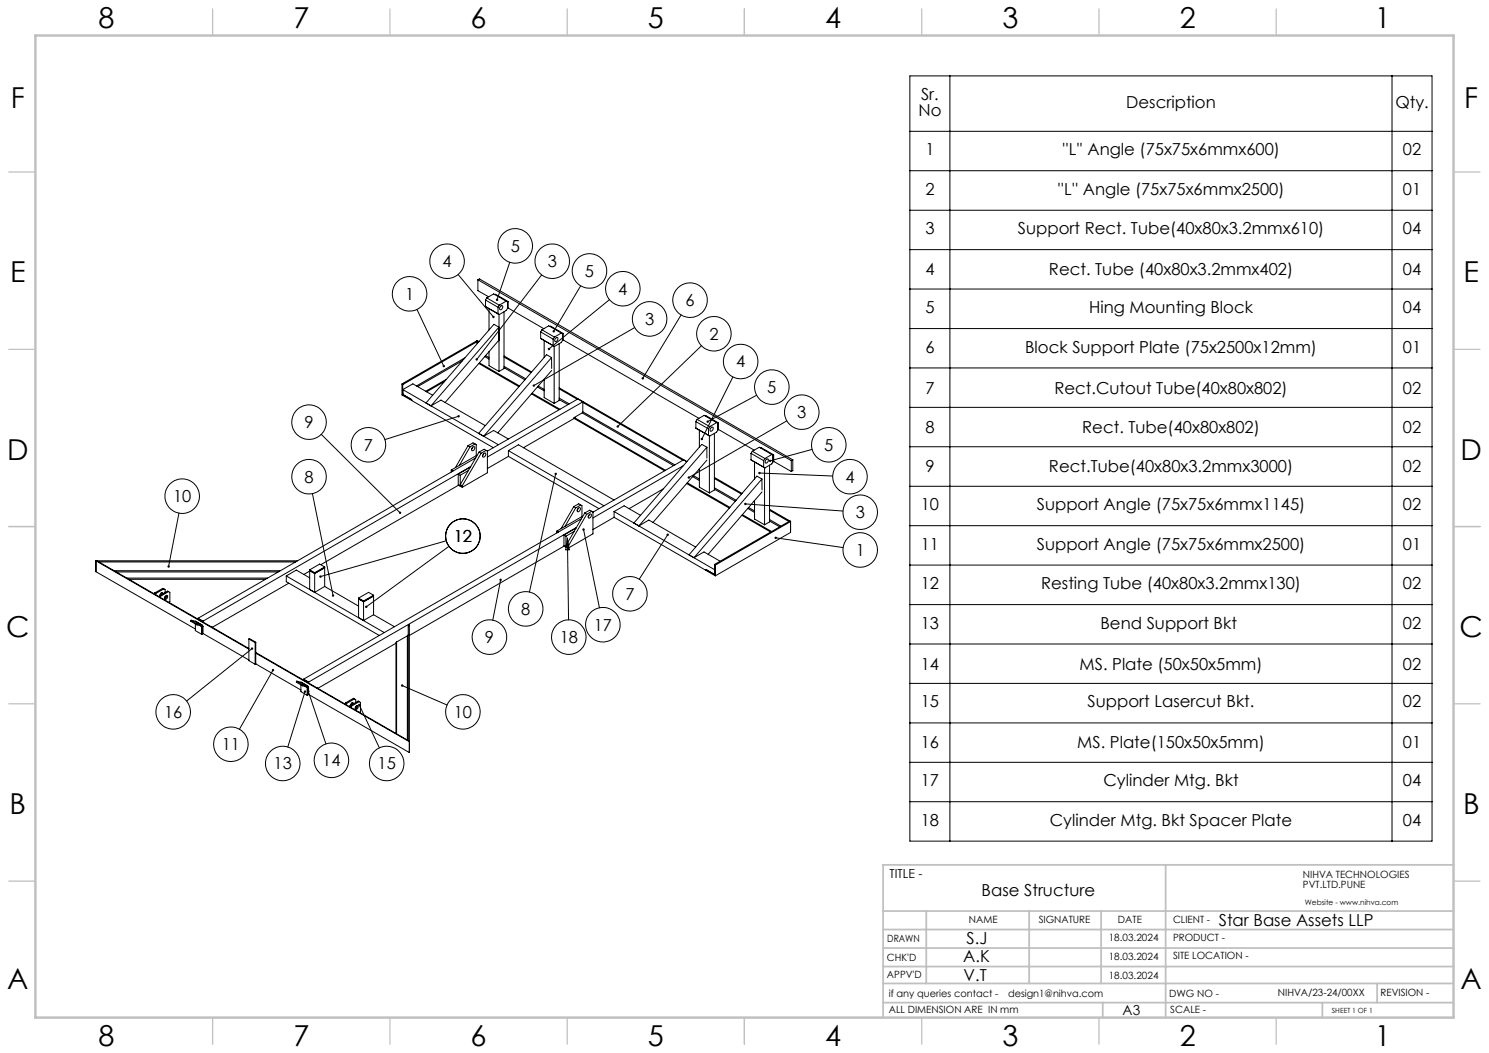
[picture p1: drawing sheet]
<svg xmlns="http://www.w3.org/2000/svg" width="420mm" height="297mm" viewBox="0 0 420 297" stroke-linecap="round" stroke-linejoin="round" font-family="sans-serif">
<g fill="none" stroke="#000" stroke-width=".28">
<path d="M256.6 21.4h147.3v215.8h-147.3zM256.6 37h147.3M267.9 21.4v215.8M392.6 21.4v215.8M256.6 48.2h147.3M256.6 59.3h147.3M129.2 77.4l10 12M134.8 78.9l.4-.2 88.4 51M134.8 78.9l88.4 51M134.8 78.9v3.1l3 1.7M143.8 74l-3.6 10.6M152.8 77.5l-18.3 23.9"/>
<path d="M256.6 70.4h147.3M117.6 87.3l7.6 16M134.6 96.1v.2M134.6 96.1l-21.2 12.2M134.6 96.1l.5 .2M134.6 96.3l-21 12.2M134.6 96.3v.6M134.6 96.3l.3 .2M136.9 84.6l3.6 2.1M136.9 86.5l3.6 2M136.9 84.6v1.9M136.9 86.5l3.9 2.2"/>
<path d="M137.3 84l3.5 2.1M137.3 84l-.4 .6M137.3 84l1.9-1.1 3.6 2M137.9 87v6.1M137.9 99.2v3.9l2.9 1.7M139.6 83.1l.2-.1 3.5 2.1M140.5 88.5l.3 .2M140.5 86.7v1.8M140.7 92.3l-19.1 22.2M140.7 92.3l.1 3.6-15.2 17.6M140.7 92.3l-1.4-.8-19.1 22.2 1.4 .8M140.8 88.7v16.1"/>
<path d="M140.8 86.1l-.3 .6M141.2 86.4a.41 .41 0 0 1 .7 0 .41 .41 0 0 1-.3 .6 .4 .4 0 0 1-.6 .3 .4 .4 0 0 1 0-.7zM142.2 87.9v16.1l-1.4 .8M142.8 84.9l-2 1.2M142.8 84.9l.4 .3M143.2 85.2v1.8M143.2 87l-.4 .6-2 1.1M143.3 86.9l10.1 5.8M143.3 85.1l-.1 .1M143.3 85.1v1.8M143.3 86.9l-.1 .1M152.5 93.6l3.5 2.1"/>
<path d="M152.5 95.5l3.9 2.2M152.5 93.6v1.9M152.5 95.5l.4 .2M152.9 93l3.5 2.1M152.9 93l1.9-1.1 3.5 2M152.9 93l-.4 .6M153.5 96v4.9M155.2 92.1l.1-.1 3.6 2M156 95.7v1.8l.4 .2M156.3 97.6v16.2M156.4 95.1l-.4 .6M156.8 95.4a.39 .39 0 0 1 .6-.1 .39 .39 0 0 1-.1 .6 .45 .45 0 0 1-.7 .4 .45 .45 0 0 1 0-.8z"/>
<path d="M157.7 96.9v16.1l-1.4 .8M158.3 93.9l-1.9 1.2M158.3 93.9l.4 .3M158.7 94.2v1.8M158.7 96l-.4 .6-1.9 1.1M158.9 95.9l38.3 22.1M158.9 94l-.2 .2M158.9 94v1.9M158.9 95.9l-.2 .1M163.8 80.6l-7.6 12.8M171.9 84.5l-17.1 13.9M179 92.4l-28.4 16.4"/>
<path d="M192.1 88.8l-10.8 17.9M197.9 97.5l-23.7 22.8M256.6 81.5h147.3M256.6 92.7h147.3M113.6 108.5l-.2-.2v3.1l2.7 1.6v-.3M113.6 111.1l.2 .3 2.3 1.3M113.6 108.5v2.8l2.5 1.4M113.6 111.1h.1M116.1 112.7v.3l23.1 13.3M121.6 114.5l2.8-1.6 12.5 7.1M122 111.5l-5.5-3.2-2.9 1.6 27 15.5M125.4 107.6l-5.1 2.9"/>
<path d="M125.9 107l-5.8 3.3M129.4 117.4l-20.9 6.6M130.4 101.8l-12.6 7.2M131.1 101l-13.6 7.9M135 102.5l11.4 6.6M135.2 102.3l11.3 6.6M136.7 100.6l1.2 .7M136.9 100.3l1 .6M142.2 100.7l7.6 4.4M142.2 100.4l7.8 4.5M142.2 103.3l6.1 3.6M142.2 103.7l5.9 3.4"/>
<path d="M149.9 111.1l7.8 4.5M150.1 110.9l7.8 4.5M151.6 109.1l1.9 1.1M151.8 108.9l1.7 1M153.3 107.1l.2 .1M153.5 107v5.1l2.8 1.7M155.6 100.9l-19.2 22.1M155.6 100.9v3M155.6 100.9l-1.4-.9-19.2 22.2 1.4 .8M155.6 104.5l-15.2 17.6M157.7 109.4l36 20.8M157.7 109.7l5.1 2.9"/>
<path d="M157.7 112.3l2.8 1.6M157.7 112.7l2.5 1.4M161.9 118l25.6 14.8M161.9 117.8h.1M161.9 117.8l2.3-1.4 25.8 14.9M161.9 118l-14.3 8.3M162 117.8l25.7 14.8M164.4 113.3l-1.4-.8-25.5 14.7M164.4 113.3l-26.9 15.6M164.4 113.3v2.9l26 14.9M164.4 113.5l28.2 16.3M196.3 118.9l3.5 2.1"/>
<path d="M196.3 118.9v1.9M196.6 118.3l3.6 2M196.6 118.3l-.3 .6M196.6 118.3l2-1.1 3.5 2M199 117.4l.1-.1 3.6 2M202.1 119.2l-1.9 1.1M202.1 119.2l.4 .2M202.5 119.4v1.8M202.7 119.3l-.2 .1M202.7 119.3v1.8M206.7 106.3l-8.7 17.5M213.4 111.5l-13.8 7.4"/>
<path d="M221.9 118.7l-27.6 16M256.6 103.8h147.3M256.6 114.9h147.3M88.1 139.2l5.8 28.8M90.6 122.5l22.3 22.1M127.3 132.6l.5 .3M127.3 132.6v.5M129.3 133.7l.5 .4M129.3 133.7v3.1l.5 .3M129.4 136.8l-38.9 22.5M129.8 134.1v3M129.8 137.1l.6 .3"/>
<path d="M130.4 137v.4M132 125.7l-3.6 6.2M132 125.7l.6 .3M132.1 132.7l-2.3 1.4M132.6 126l-3 5.3M132.7 131.8l-3.4 1.9M132.8 131.6l-75.5 43.6M133.2 126.3a.43 .43 0 0 1 .7-.2 .43 .43 0 0 1-.1 .7 .43 .43 0 0 1-.7 .3 .43 .43 0 0 1 .1-.7zM133.3 126.1l-.3 .6M134 125.2l-1.4 .8M134 125.2l.3 .2v3.1M134 125.2l-.6-.3-1.4 .8"/>
<path d="M134.2 129.1l-78.3 45.3M134.3 128.5l.2 .1M134.3 128.5l-7 4.1M135.1 127.5l-5.3 9.2 .6 .3M135.1 127.5l.6 .3M135.7 127.8l-5.3 9.2M136.4 128a.41 .41 0 0 1 .7-.1 .41 .41 0 0 1-.2 .6 .43 .43 0 0 1-.7 .4 .43 .43 0 0 1 .1-.7zM136.4 123l2.8-1.6 4.2 2.4M136.5 127.9l-.4 .6M137.1 127l-1.4 .8M137.1 127l.4 .2M137.1 127l-.5-.3-1.5 .8"/>
<path d="M137.5 127.2v6.1l-7.1 4.1M143.4 127.1l2.8-1.7 27 15.6M143.4 127.1l27 15.6M143.4 128.7l25.5 14.8M143.4 127.1v1.6M143.4 128.7l-5.9 3.4M156.7 133.7l-7.4 33.3M187.1 137.9l-9.7 5.6M192.7 131.4l-25.4 14.7M193.7 136.4l12 6.9M193.7 130.2l-.9-.5-25.5 14.8M193.9 136.2l12 6.9"/>
<path d="M195.4 134.4l1.9 1.1M195.6 134.2l1.7 .9M196.3 120.8l3.5 2M196.3 120.8l3.9 2.2M197.1 132.4l.2 .1M197.3 121.3v4.8M197.3 132.2v5.2l2.8 1.6M199.4 126.1l-1.5-.8-19.1 22.2 1.4 .8M199.4 126.1l-19.2 22.2M199.4 126.1v3.1M199.4 129.8l-15.2 17.6M199.8 122.8l.4 .2"/>
<path d="M199.8 121v1.8M200.1 122.9v16.1M200.2 120.3l-.4 .7M200.6 120.6a.39 .39 0 0 1 .6 0 .39 .39 0 0 1-.2 .6 .45 .45 0 0 1-.7 .4 .45 .45 0 0 1 .1-.8zM201.5 134.7l7.8 4.5M201.5 122.2v16l-1.4 .8M201.5 135l7.7 4.4M201.5 137.6l6.1 3.5M201.5 138l5.9 3.4M202.5 121.2l-.4 .7-1.9 1.1M202.7 121.1l10 5.9M202.7 121.1l-.2 .1"/>
<path d="M211.8 127.9l3.6 2M211.8 129.7l4 2.3M211.8 127.9v1.8M211.8 129.7l.4 .2M212.2 127.3l2-1.2 3.5 2.1M212.2 127.3l3.6 2M212.2 127.3l-.4 .6M212.8 130.3v4.8M214.2 133.4l20.7 .9M214.5 126.4l.2-.1 3.5 2M214.9 135.1l-1.4-.8-19.2 22.2 1.5 .8M214.9 135.1l-19.1 22.2"/>
<path d="M214.9 135.1v3.1M214.9 138.7l-15.2 17.6M215.4 129.9v1.9l.4 .2M215.7 131.9v16.1M215.8 129.3l-.4 .6M216 129.7a.41 .41 0 0 1 .7-.2 .41 .41 0 0 1-.1 .7 .45 .45 0 0 1-.7 .4 .45 .45 0 0 1 .1-.8zM217.1 131.2v16l-1.4 .8M217.7 128.2l-1.9 1.1M217.7 128.2l.4 .2M218.1 128.4v1.8M218.1 130.2l-.4 .6-1.9 1.2M218.2 130.1l5 2.9"/>
<path d="M218.2 128.3l-.1 .1M218.2 128.3v1.8M218.2 130.1l-.1 .1M223.2 129.9v3.1M223.6 129.7l-.4 .2M223.6 129.7v3l-.4 .3M229.1 126.7l-11.9 3.3M256.6 126h147.3M256.6 137.2h147.3M27.1 158.2l.6 .2 42.5 24.5M27.1 158.2h56.8M27.1 158.2v3.1l28 16.1"/>
<path d="M27.1 158.2l43.1 24.9M27.9 158.5h55.5M50.5 144.7l-2.9 15.1M91.6 159.9l-2.8 1.6M91.6 159.9v5.5M91.6 159.9l-1.4-.8-2.9 1.6M125.9 152.5l-35.5 10.1M126.6 154.1l-23.3 17.1M157.1 149.8l.5 .3M157.1 149.8v.5M159.1 154l-43.6 25.2M159.6 151.2l-.5-.3v3.1l.5 .3"/>
<path d="M159.6 151.2v3.1M159.6 154.3l.6 .4M160.1 151.8l.3 23M160.1 151.8l.5 3.3h-1zM160.2 154.2v.5M161.8 142.9l-3.5 6.2M161.8 142.9l.6 .4M161.9 149.9l-2.3 1.3M162.4 143.3l-3 5.1M162.6 148.8l-75.5 43.6M163.1 143.4a.41 .41 0 0 1 .6-.1 .41 .41 0 0 1-.1 .7 .45 .45 0 0 1-.8 .2 .45 .45 0 0 1 .2-.7zM163.1 143.3l-.3 .6"/>
<path d="M163.8 142.4l-1.4 .9M163.8 142.4l.3 .2v3.1M163.8 142.4l-.6-.3-1.4 .8M164 146.3l-78.3 45.3M164.1 145.7l.2 .1M164.1 145.7l-7 4.1M164.6 149.4l4.5 22M164.9 144.7l-5.3 9.2 .6 .3M164.9 144.7l.6 .4M165.5 145.1l-5.3 9.1M166.3 145.1l.1-.1a.59 .59 0 0 1 .4 .7 .59 .59 0 0 1-.6 .5l-.3-.5zM166.3 145.1l-.4 .6"/>
<path d="M166.9 144.2l.4 .2v6.2l-7.1 4.1M166.9 144.2l-1.4 .9M166.9 144.2l-.6-.3-1.4 .8M173.2 144.3l2.8-1.6 4.7 2.6M173.2 144.3l28.4 16.4M173.2 144.3v1.6M173.2 145.9l25.9 15M173.2 145.9l-5.9 3.5M180.2 148.3l2.8-1.6 13.2 7.6M188.3 150.8l-8 12.6M195.8 157.3l2.8-1.6 4.5 2.6M201.8 159.4l-.2-.2v2.9l-2.5-1.5"/>
<path d="M201.8 159.4v3M209.2 145.3l8.2 4.8M209.4 145.2l8.3 4.7M210.2 142.1l27.6 2M210.9 143.4l1.9 1.1M211.2 143.2l1.6 .9M212.7 141.4l.1 .1M212.8 141.2v5.2l2.9 1.6M217.1 143.6l5.9 3.4M217.1 143.9l5.4 3.2M217.1 146.5l3.2 1.9M217.1 147l2.8 1.6"/>
<path d="M218.8 151.7l19 2.7M223 147.1l-.4-.1-21 12.2M223 147.1v3.1l-21.2 12.2M223 147.1l-21.2 12.3M256.6 148.3h147.3M256.6 159.4h147.3M32.2 161h46.9M32.8 161.3h45.7M35.8 163.1h39.6M36.4 163.4h38.4M43.6 167.2v.4M43.6 167.2l.3 .2"/>
<path d="M43.9 167.4v.3M45 168v.3M45 168l.3 .2M45.3 168.2v.3M45.6 167.2v.5M45.9 167.5a.45 .45 0 0 0-.5-.3 .45 .45 0 0 0-.3 .6l-.1 .2M46.2 166.1l-.3-.2-2.3 1.3M46.2 166.1l-2.3 1.3M46.2 166.1l.4 .2v.8M46.6 168.3v.5M46.7 168.1a.39 .39 0 0 1 .6 0 .39 .39 0 0 1-.1 .6 .43 .43 0 0 1-.7 .3 .43 .43 0 0 1 .1-.7zM47 168l-.1 .5-.5 .4"/>
<path d="M47.6 166.9l.3 .2v2.6l-.3 .2M47.6 166.9l-2.3 1.3M47.6 166.9l-.3-.2-2.3 1.3M53.9 174.9l1.8 1.1M53.9 174.9l-.1 .3 1.8 1M53.9 174.9l1.2 .3M55.1 176v1.9l1.8 1M55.1 175.2l.1 .1M55.1 175.2l1.9 1.1M55.6 176.2l1.1 .3 .2 .2M55.7 176l1.2 .2 .2 .3M55.7 176l-.1 .2"/>
<path d="M55.9 174.4l1.4 .8M55.9 174.4v.2M56 174.7v-.1l1.1 .8M56.2 176.4l.7 .3M56.9 176.7v2.2M57.1 176.5v2.3M57.1 178.8l-.2 .1M57.1 176.5l.2 .1M57.3 176.6l-.2 .1M57.3 178.7l-.2 .1M57.3 176.6v2.1M57.3 178.7l12.9 7.5"/>
<path d="M57.3 175.2v.3M59.7 176.8l.1 .1M80.8 162.5l27.6 15.9M80.8 162.5v1.6l26.2 15.1M80.8 162.5l2.8-1.7 3.7 2.2M81.5 164.5l-21.6 12.4M87.3 160.7v5.6l1.5 .8M87.3 160.7l1.5 .8M87.3 161.1l-1.6 .9M88.8 161.5v5.6M91.6 160.1l-2.8 1.6-1.5-.8M91.6 165.4l-2.8 1.7"/>
<path d="M91.6 165.4l9.5 5.6M101.1 168.7l1.5 .8M101.1 168.7v5.5l1.5 .8M102.6 169.5v5.5M105.4 167.9l-1.4-.8-2.9 1.6M105.4 167.9l-2.8 1.6M105.4 167.9v5.5M105.4 168.1l-2.8 1.6-1.5-.8M105.4 173.4l-2.8 1.6M105.4 173.4l5.9 3.4M114.9 179.3l-3 1.8M114.9 179.3v29.4"/>
<path d="M115.1 179l-.2 .3M141.2 163.5l-2.2 11.4M199.1 160.9h.1M199.1 160.6v.3M199.1 160.7v.2l2.7 1.5M199.1 160.7l2.4 1.3 .1-.1M256.6 170.5h147.3M70.2 180.2v6.1l1.8 1.1M70.2 180.2l1.8 1.1M70.2 180.2l.2-.1 1.7 1M71.1 182.9l-18.5 14.8M72 181.3v6.1"/>
<path d="M72.1 184l43.1 24.9M72.1 181.1l-.1 .2M72.1 181.1v6.2M72.1 187.3l-.1 .1M72.1 184.2l43.4 25M72.1 187.3l12.8 7.3M77 189l-9.5 16.7M83.7 192.1l-.1 .3 1.7 1M83.7 192.1l1.8 1M83.7 192.1l1.2 .3M84.9 193.1v2l1.7 1M84.9 192.4l1.8 1.1"/>
<path d="M84.9 192.4h.1M85.3 193.4l1.3 .3v.3M85.5 193.1l-.2 .3M85.5 193.1l1.2 .4M85.7 191.6l1.4 .8M85.7 191.6v.2M85.8 191.9v-.1l1.2 .8M86 195l-4.8 15.7M86 193.6l.6 .4M86.6 194v2.1M86.7 193.5l.2 .2M86.9 193.7v2.3"/>
<path d="M86.9 196l-.3 .1M86.9 193.7l.1 .1M87 195l4.9 14.8M87 195.9l28.5 16.4v-36.1l-.4 .3v32.4M87 193.8l-.1 .1M87 195.9l-.1 .1M87 193.8v2.1M87.1 192.4v.2M89.5 194v.1M97.4 198.3v.3M97.4 198.3l.3 .2M97.7 198.5v.3"/>
<path d="M98.7 199.1l.3 .1M98.7 199.1v.3M99 199.2v.4M99.4 198.2l-.1 .5M99.7 198.5a.45 .45 0 0 0-.6-.3 .45 .45 0 0 0-.3 .6v.2M100 197.1l-.3-.1-2.3 1.3M100 197.1l-2.3 1.4M100 197.1l.3 .2v.9M100.3 199.3v.6M100.5 199.1l.3-.1a.55 .55 0 0 1 .1 .7 .55 .55 0 0 1-.7 .2zM100.8 199l-.2 .6-.4 .4M101.3 197.9l-.3-.2-2.3 1.4"/>
<path d="M101.3 197.9l-2.3 1.3M101.3 197.9l.4 .2v2.7l-.3 .1M101.4 198.9l5.6 12M111.7 181.4l-22 12.7M111.9 181.1l-.2 .2v25.6M111.9 181.1v25.9M113.4 193.4l12.7 5.5M256.6 181.6h147.3M256.6 192.8h147.3M115.2 208.9l.3 .3M256.6 203.9h147.3M256.6 215h147.3"/>
<path d="M256.6 226.1h147.3"/>
<circle cx="126.1" cy="73.7" r="4.9"/>
<circle cx="145.3" cy="69.3" r="4.9"/>
<circle cx="155.8" cy="73.7" r="4.9"/>
<circle cx="166.3" cy="76.4" r="4.9"/>
<circle cx="115.5" cy="82.9" r="4.9"/>
<circle cx="175.7" cy="81.4" r="4.9"/>
<circle cx="183.2" cy="89.9" r="4.9"/>
<circle cx="194.6" cy="84.6" r="4.9"/>
<circle cx="201.4" cy="94.1" r="4.9"/>
<circle cx="87.2" cy="119.1" r="4.9"/>
<circle cx="208.9" cy="102" r="4.9"/>
<circle cx="217.7" cy="109.2" r="4.9"/>
<circle cx="226.2" cy="116.3" r="4.9"/>
<circle cx="51.4" cy="139.9" r="4.9"/>
<circle cx="87.2" cy="134.5" r="4.9"/>
<circle cx="103.9" cy="125.5" r="4.9"/>
<circle cx="233.8" cy="125.5" r="4.9"/>
<circle cx="239.8" cy="134.5" r="4.9"/>
<circle cx="130.6" cy="151.2" r="4.9"/>
<circle cx="242.6" cy="144.5" r="4.9"/>
<circle cx="242.6" cy="155.1" r="4.9"/>
<circle cx="138.1" cy="179.7" r="4.9"/>
<circle cx="148.3" cy="171.7" r="4.9"/>
<circle cx="160.4" cy="179.7" r="4.9"/>
<circle cx="170.1" cy="176.2" r="4.9"/>
<circle cx="177.7" cy="167.5" r="4.9"/>
<circle cx="48.9" cy="200.8" r="4.9"/>
<circle cx="65.1" cy="209.9" r="4.9"/>
<circle cx="79.7" cy="215.4" r="4.9"/>
<circle cx="93.5" cy="214.4" r="4.9"/>
<circle cx="109.1" cy="215.4" r="4.9"/>
<circle cx="130.6" cy="200.8" r="4.9"/>
</g>
<g fill="none" stroke="#c0c0c0" stroke-width=".35">
<path d="M60 2.5v7.5M110 2.5v7.5M160 2.5v7.5M210 2.5v7.5M260 2.5v7.5M310 2.5v7.5M360 2.5v7.5M2.5 48.5h7.5M410 48.5h7.5M2.5 98.5h7.5M410 98.5h7.5M2.5 148.5h7.5"/>
<path d="M410 148.5h7.5M2.5 198.5h7.5M410 198.5h7.5M2.5 248.5h7.5M410 248.5h7.5M60 287v7.5M110 287v7.5M160 287v7.5M210 287v7.5M260 287v7.5M310 287v7.5M360 287v7.5"/>
</g>
<g fill="none" stroke="#c0c0c0" stroke-width=".5">
<path d="M249.1 257h160.9M261.3 257v20.4M290.3 257v20.4M310.6 257v20.4M328.8 243.9v43.1M410 243.9h-160.9v43.1M249.1 272.6h160.9M249.1 267.4h160.9M249.1 262.2h160.9M249.1 277.4h160.9M388.4 277.4v5.4M249.1 282.8h160.9"/>
<path d="M311 282.8v4.2M373 282.8v4.2"/>
</g>
<path d="M10 10h400v277h-400z" fill="none" stroke="#c0c0c0" stroke-width=".7"/>
<path d="M218.7 151.4l-.2 .3h.3h-.3a.34 .34 0 0 0 .4 .3 .34 .34 0 0 0 .2-.4 .34 .34 0 0 0-.4-.2zM150.4 108.5l-.1 .4 .3-.1-.3 .1a.33 .33 0 0 0 .4 .1 .33 .33 0 0 0 .1-.4 .33 .33 0 0 0-.4-.1zM194.1 134.4l-.1 .5 .3-.2-.3 .2a.35 .35 0 0 0 .5 .1 .35 .35 0 0 0 .1-.5 .35 .35 0 0 0-.5-.1zM197.7 123.6l.1 .5 .2-.3-.2 .3a.34 .34 0 0 0 .5-.1 .34 .34 0 0 0-.2-.5 .34 .34 0 0 0-.4 .1zM214 133.2l-.1 .2h.3h-.3a.33 .33 0 0 0 .4 .3 .33 .33 0 0 0 .2-.4 .33 .33 0 0 0-.5-.1zM134.3 101.1l-.1 .5 .3-.2-.2 .2a.34 .34 0 0 0 .5-.2 .34 .34 0 0 0-.5-.3zM124.9 103l.1 .5 .3 .1-.1-.3 .2 .2 .1-.3-.2-.3zM210 141.9l-.1 .2h.3h-.3a.34 .34 0 0 0 .4 .4 .34 .34 0 0 0 .2-.5 .34 .34 0 0 0-.5-.1zM154.6 98.2v.4l.2-.2-.2 .2a.34 .34 0 0 0 .5 .1 .34 .34 0 0 0 0-.5 .34 .34 0 0 0-.5 0zM139 89.1l-.1 .2 .1 .4h.4l-.2-.3 .2 .3v-.6zM216.9 129.8v.3l.3-.1-.3 .1a.34 .34 0 0 0 .5 .1 .34 .34 0 0 0 0-.5 .34 .34 0 0 0-.5 .1zM199.4 118.7l-.1 .4 .3-.2-.3 .2a.34 .34 0 0 0 .5 .1 .34 .34 0 0 0 .1-.5 .34 .34 0 0 0-.5 0zM156 93.2l-.1 .2 .1 .3 .2-.3-.2 .3a.34 .34 0 0 0 .5-.3 .34 .34 0 0 0-.5-.2zM139.9 84.3v.5l.2 .1 .1-.3-.1 .3a.34 .34 0 0 0 .4-.4 .34 .34 0 0 0-.6-.2zM181 106.5v.5l.3-.3-.2 .3a.34 .34 0 0 0 .5-.1 .34 .34 0 0 0-.1-.5 .34 .34 0 0 0-.5 .1zM188.1 150.6a.35 .35 0 0 0 0 .5 .35 .35 0 0 0 .5-.1 .35 .35 0 0 0-.1-.5l-.2 .3 .2-.3zM129.1 117.2a.34 .34 0 0 0 .2 .5 .34 .34 0 0 0 .4-.4l-.3 .1 .3-.1-.1-.1zM156.5 133.4a.33 .33 0 0 0 0 .5 .33 .33 0 0 0 .5-.1 .33 .33 0 0 0-.2-.5l-.1 .4 .1-.4zM93.7 167.7v.5l.3 .1-.1-.3 .2 .3 .1-.5zM112.6 144.4v.5h.5l-.2-.3 .2 .3v-.5zM141 163.3a.34 .34 0 0 0 0 .5 .34 .34 0 0 0 .5-.1 .34 .34 0 0 0-.2-.5l-.1 .3 .1-.3zM113.2 193.1l.2 .3-.3-.2a.34 .34 0 0 0 .4 .5 .34 .34 0 0 0 .3-.5 .34 .34 0 0 0-.6-.1zM47.3 159.5l-.1 .4 .3 .2 .1-.3-.1 .3a.35 .35 0 0 0 .4-.4 .35 .35 0 0 0-.6-.2zM76.8 188.8a.34 .34 0 0 0 0 .5 .34 .34 0 0 0 .5-.1 .34 .34 0 0 0-.1-.5l-.2 .3 .2-.3zM103 171v.4l.3-.2-.3 .2a.35 .35 0 0 0 .6 0 .35 .35 0 0 0-.1-.5 .35 .35 0 0 0-.5 .1zM90.2 162.3l-.1 .4 .3-.1-.3 .1a.34 .34 0 0 0 .4 .2 .34 .34 0 0 0 .2-.4 .34 .34 0 0 0-.5-.2zM85.8 194.8a.34 .34 0 0 0 0 .5 .34 .34 0 0 0 .5-.1 .34 .34 0 0 0-.2-.5l-.1 .3 .1-.3zM86.7 194.8a.33 .33 0 0 0 .1 .5 .33 .33 0 0 0 .5-.2 .33 .33 0 0 0-.4-.4l.1 .3-.1-.3zM101.1 198.6a.35 .35 0 0 0 0 .6 .35 .35 0 0 0 .6-.3 .35 .35 0 0 0-.5-.4l.2 .4zM70.8 182.7a.34 .34 0 0 0 0 .5 .34 .34 0 0 0 .5 0 .34 .34 0 0 0 .1-.5l-.3 .2 .3-.2zM164.4 149.1a.35 .35 0 0 0 0 .6 .35 .35 0 0 0 .6-.3 .35 .35 0 0 0-.5-.4l.1 .4-.1-.4zM174.1 120l-.1 .5 .2-.2-.2 .2a.35 .35 0 0 0 .5 .1 .35 .35 0 0 0 0-.5 .35 .35 0 0 0-.4-.1z" fill="#000"/>
<g font-size="8.1">
<text x="27.8" y="8">8</text>
<text x="82.8" y="8">7</text>
<text x="132.8" y="8">6</text>
<text x="182.8" y="8">5</text>
<text x="232.8" y="8">4</text>
<text x="282.8" y="8">3</text>
<text x="332.8" y="8">2</text>
<text x="387.8" y="8">1</text>
<text x="3" y="30.4">F</text>
<text x="413" y="30.4">F</text>
<text x="2.8" y="79.6">E</text>
<text x="412.8" y="79.6">E</text>
<text x="2" y="129.6">D</text>
<text x="412" y="129.6">D</text>
<text x="1.7" y="179.6">C</text>
<text x="411.7" y="179.6">C</text>
<text x="2.7" y="229.6">B</text>
<text x="412.7" y="229.6">B</text>
<text x="2" y="278.9">A</text>
<text x="412" y="278.9">A</text>
<text x="27.8" y="295">8</text>
<text x="82.8" y="295">7</text>
<text x="132.8" y="295">6</text>
<text x="182.8" y="295">5</text>
<text x="232.8" y="295">4</text>
<text x="282.8" y="295">3</text>
<text x="332.8" y="295">2</text>
<text x="387.8" y="295">1</text>
</g>
<g font-size="4.7">
<text x="259.8" y="28.2">Sr.</text>
<text x="259.1" y="32.7">No</text>
<text x="317.7" y="30.5">Description</text>
<text x="393.6" y="30.5">Qty.</text>
<text x="261" y="43.8">1</text>
<text x="299.6" y="43.8">''L'' Angle (75x75x6mmx600)</text>
<text x="395.7" y="43.8">02</text>
<text x="261" y="55">2</text>
<text x="298.3" y="55">''L'' Angle (75x75x6mmx2500)</text>
<text x="395.7" y="55">01</text>
<text x="144.1" y="71">5</text>
<text x="261" y="66.1">3</text>
<text x="287.1" y="66.1">Support Rect. Tube(40x80x3.2mmx610)</text>
<text x="395.7" y="66.1">04</text>
<text x="124.8" y="75.3">4</text>
<text x="154.5" y="75.3">3</text>
<text x="261" y="77.6">4</text>
<text x="295.9" y="77.6">Rect. Tube (40x80x3.2mmx402)</text>
<text x="395.7" y="77.6">04</text>
<text x="165" y="78.1">5</text>
<text x="174.4" y="83.1">4</text>
<text x="114.3" y="84.5">1</text>
<text x="193.4" y="86.3">6</text>
<text x="261" y="88.3">5</text>
<text x="307.2" y="88.3">Hing Mounting Block</text>
<text x="395.7" y="88.3">04</text>
<text x="182" y="91.6">3</text>
<text x="200.1" y="95.8">2</text>
<text x="261" y="99.4">6</text>
<text x="289.2" y="99.4">Block Support Plate (75x2500x12mm)</text>
<text x="395.7" y="99.4">01</text>
<text x="207.6" y="103.6">4</text>
<text x="216.4" y="110.8">5</text>
<text x="261" y="111">7</text>
<text x="297.4" y="111">Rect.Cutout Tube(40x80x802)</text>
<text x="395.7" y="111">02</text>
<text x="224.9" y="117.9">3</text>
<text x="85.9" y="120.7">9</text>
<text x="261" y="122.1">8</text>
<text x="305.3" y="122.1">Rect. Tube(40x80x802)</text>
<text x="395.7" y="122.1">02</text>
<text x="102.6" y="127.1">7</text>
<text x="232.5" y="127.1">5</text>
<text x="85.9" y="136.1">8</text>
<text x="238.5" y="136.1">4</text>
<text x="261" y="133.2">9</text>
<text x="295.9" y="133.2">Rect.Tube(40x80x3.2mmx3000)</text>
<text x="395.7" y="133.2">02</text>
<text x="48.8" y="141.6">10</text>
<text x="259.7" y="143.9">10</text>
<text x="292.4" y="143.9">Support Angle (75x75x6mmx1145)</text>
<text x="395.7" y="143.9">02</text>
<text x="241.4" y="146.1">3</text>
<text x="128" y="152.9">12</text>
<text x="259.7" y="155.1">11</text>
<text x="292.4" y="155.1">Support Angle (75x75x6mmx2500)</text>
<text x="395.7" y="155.1">01</text>
<text x="241.4" y="156.8">1</text>
<text x="259.7" y="166.2">12</text>
<text x="293.7" y="166.2">Resting Tube (40x80x3.2mmx130)</text>
<text x="395.7" y="166.2">02</text>
<text x="147" y="173.4">8</text>
<text x="176.4" y="169.1">7</text>
<text x="167.5" y="177.9">17</text>
<text x="259.7" y="177.3">13</text>
<text x="310.4" y="177.3">Bend Support Bkt</text>
<text x="395.7" y="177.3">02</text>
<text x="136.8" y="181.4">9</text>
<text x="157.9" y="181.4">18</text>
<text x="259.7" y="188.8">14</text>
<text x="304.5" y="188.8">MS. Plate (50x50x5mm)</text>
<text x="395.7" y="188.8">02</text>
<text x="46.3" y="202.4">16</text>
<text x="128" y="202.4">10</text>
<text x="259.7" y="199.5">15</text>
<text x="306.8" y="199.5">Support Lasercut Bkt.</text>
<text x="395.7" y="199.5">02</text>
<text x="62.6" y="211.6">11</text>
<text x="259.7" y="211.1">16</text>
<text x="303.9" y="211.1">MS. Plate(150x50x5mm)</text>
<text x="395.7" y="211.1">01</text>
<text x="77.2" y="217">13</text>
<text x="90.9" y="216.1">14</text>
<text x="106.5" y="217">15</text>
<text x="259.7" y="221.8">17</text>
<text x="311.3" y="221.8">Cylinder Mtg. Bkt</text>
<text x="395.7" y="221.8">04</text>
<text x="259.7" y="232.9">18</text>
<text x="296.1" y="232.9">Cylinder Mtg. Bkt Spacer Plate</text>
<text x="395.7" y="232.9">04</text>
<text x="276.9" y="252.7">Base Structure</text>
<text x="343.8" y="261.2">Star Base Assets LLP</text>
<text x="272.7" y="266.4">S.J</text>
<text x="271.7" y="271.3">A.K</text>
<text x="271.8" y="276.6">V.T</text>
</g>
<text font-size="3.9" x="316.7" y="286.4">A3</text>
<text font-size="3.5" x="250.9" y="247.7">TITLE -</text>
<g font-size="2.8">
<text x="367.5" y="247.7">NIHVA TECHNOLOGIES</text>
<text x="367.5" y="250.5">PVT.LTD.PUNE</text>
<text x="273.3" y="260.4">NAME</text>
<text x="293" y="260.4">SIGNATURE</text>
<text x="315.3" y="260.5">DATE</text>
<text x="330.9" y="260.5">CLIENT -</text>
<text x="250.3" y="265.7">DRAWN</text>
<text x="312.7" y="265.4">18.03.2024</text>
<text x="330.9" y="265.5">PRODUCT -</text>
<text x="250.2" y="271.1">CHK'D</text>
<text x="250.2" y="275.8">APPV'D</text>
<text x="312.7" y="270.7">18.03.2024</text>
<text x="330.9" y="270.6">SITE LOCATION -</text>
<text x="250.7" y="281.1">if any queries contact -</text>
<text x="284.3" y="281.1">design1@nihva.com</text>
<text x="312.7" y="276.1">18.03.2024</text>
<text x="329.8" y="281.3">DWG NO -</text>
<text x="360.4" y="281.1">NIHVA/23-24/00XX</text>
<text x="389.4" y="281.1">REVISION -</text>
<text x="250.7" y="285.6">ALL DIMENSION ARE IN mm</text>
<text x="330.1" y="285.7">SCALE -</text>
</g>
<text font-size="2.1" x="368.1" y="255.1">Website - www.nihva.com</text>
<text font-size="2" x="375.7" y="285.6">SHEET 1 OF 1</text>
</svg>
